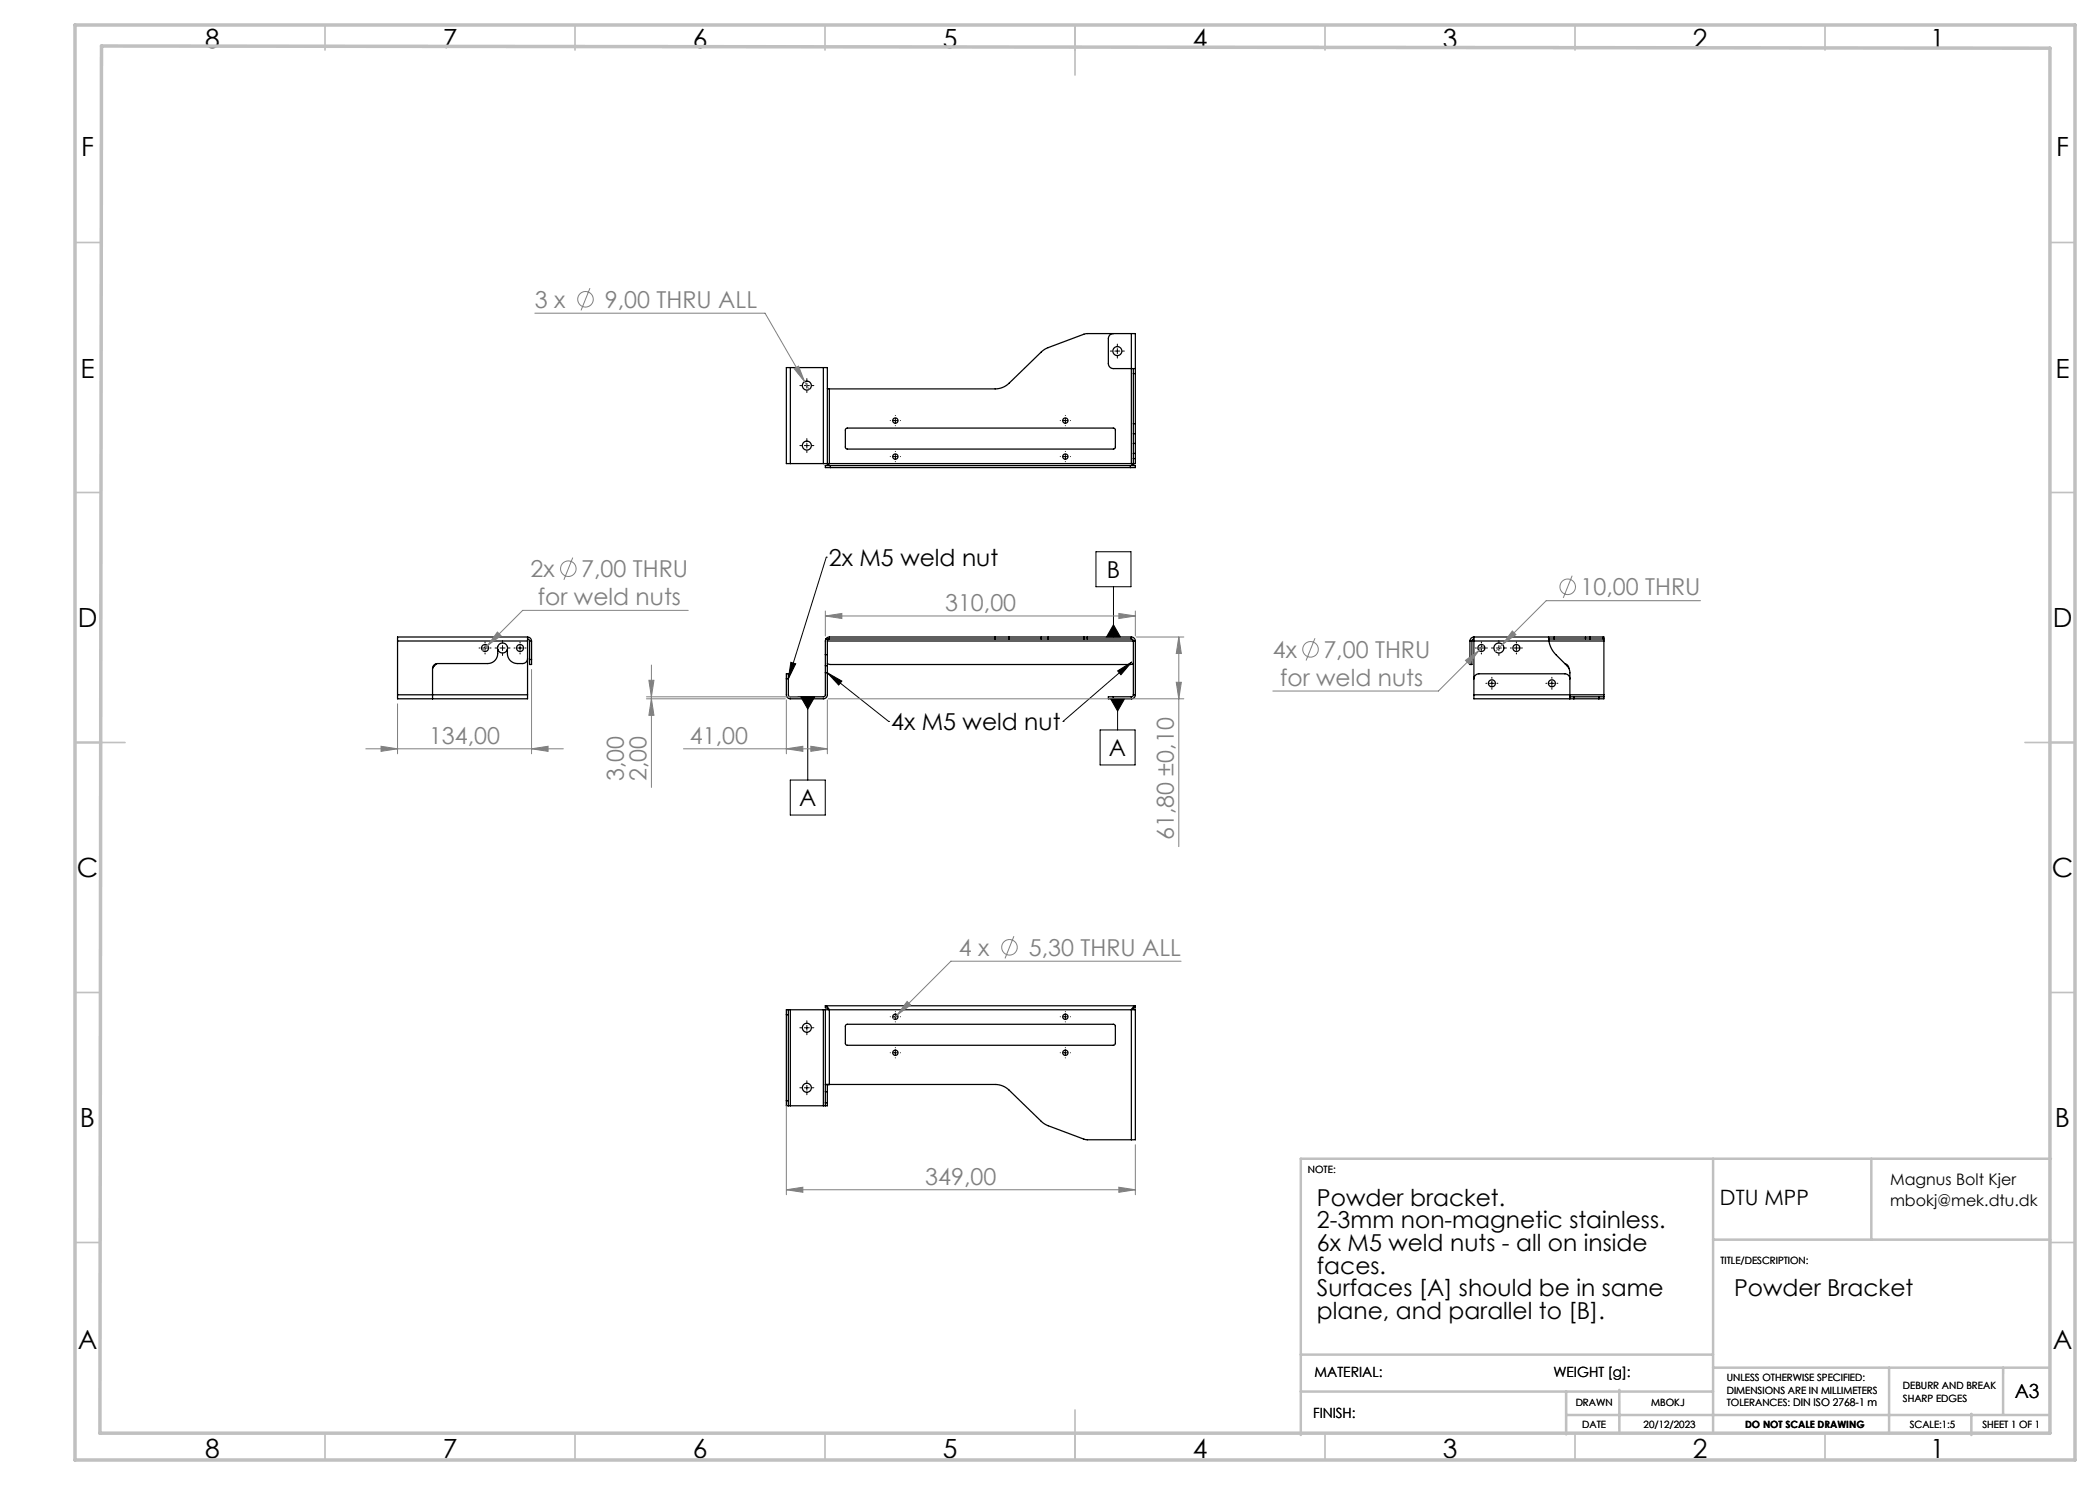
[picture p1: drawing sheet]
<svg xmlns="http://www.w3.org/2000/svg" width="420mm" height="297mm" viewBox="0 0 420 297" stroke-linecap="round" stroke-linejoin="round" font-family="sans-serif">
<g fill="none" stroke="#000" stroke-width=".25">
<path d="M158.1 73.5h-.8v19.2h.8M158.1 73.5v19.2M158.1 73.5h6.6M164.7 73.5h.8v19.2M164.7 73.5v19.2M165.5 77.7l.4 .1v14.9M222.7 66.7a1 1 0 0 0-1 1v5a1 1 0 0 0 1 1h4.4M226.3 66.7h.8v7M226.3 66.7l-9.2 .1-7.7 2.8-1.1 .8-6.5 6.2a4 4 0 0 1-2.8 1.2h-33.1M226.3 66.7v26M226.7 73.7v1M226.7 74.7v10"/>
<path d="M226.7 74.7h.4M227.1 73.7v1M227.1 74.7v10M158.1 92.7h6.6M164.7 92.7h.8M165.1 93.1h1M165.1 93.1v.4h1M165.5 92.7h.4M165.9 92.7l-.8 .4M165.9 92.7h60.4M166.1 93.1v.4M166.1 93.5h60"/>
<path d="M166.1 93.1h60M169.2 85.7l.3-.1h53.2l.4 .3v3.5l-.1 .3-.3 .1h-53.2l-.3-.1-.1-.3v-3.4zM226.1 93.1h1M226.1 93.1v.4M226.3 92.7l.8 .4M226.3 92.7h.4M226.7 91.7v1M226.7 88.7v2M226.7 84.7v2M226.7 86.7v2M226.7 90.7v1M226.7 91.7h.4"/>
<path d="M226.7 90.7h.4M226.7 88.7h.4M226.7 86.7h.4M226.7 84.7h.4M227.1 93.1v.4h-1M227.1 91.7v1h-.4M227.1 88.7v2M227.1 84.7v2M227.1 86.7v2M227.1 90.7v1M79.5 139v.8h26v-.8M79.5 139h26"/>
<path d="M79.5 128.2h26M79.5 128.2v10.8M86.5 133.7v6.1M87.3 132.7l-.8 1M99.5 129.8a1 1 0 0 1 1-1.2 1 1 0 0 1 1 1.2M99.5 129.8a2.19 2.19 0 0 1-2 2.9h-10a1 1 0 0 0-1 1M99.5 129.8a1 1 0 0 0 1 .8 1 1 0 0 0 1-.8M101.5 129.8a2.19 2.19 0 0 0 2 2.9h1a1 1 0 0 0 1-1M105.5 127.8l.4 .2v.2M105.5 127.4a.8 .8 0 0 1 .8 .8M105.5 127.4h-26v.8M105.5 127.4v.8"/>
<path d="M105.5 128.2v10.8M105.9 131.9v1h.4v-1M105.9 128.2h.4M105.9 131.9h.4M105.9 128.2v3.7M106.3 128.2v3.7M157.3 135.8v-1h.4v1M157.3 135.8h.4M165.1 133.1v1.5M165.1 134.6v4.4l-.4 .4-6.8-.1-.2-.3v-3.2M165.1 134.6h.4M165.1 133.1h.4"/>
<path d="M165.1 130.9v2.2M165.1 130.9h.4M165.2 127.8l-.1 3.1M165.2 127.8h33.8M165.5 133.1v1.5M165.5 134.6v4.4a.8 .8 0 0 1-.8 .8h-6.6a.8 .8 0 0 1-.8-.8v-3.2M165.5 128.2v2.7M165.5 132.7l.6 .2h60l.6-.2M165.5 128.2h61.6M165.5 130.9v2.2M165.9 127.8l-.3 .2-.1 .2M199 127.4h2.8"/>
<path d="M199 127.8h2.8M199 127.4h-33.1l-.4 .1-.3 .3M199 127.4v.4M201.8 127.8h6.5M201.8 127.4h6.5M201.8 127.4v.4M208.3 127.4h1.3M208.3 127.8h1.3M208.3 127.4v.4M209.6 127.8h7.2M209.6 127.4h7.2M209.6 127.4v.4"/>
<path d="M216.8 127.4h.7M216.8 127.8h.7M216.8 127.4v.4M217.5 127.8h8.8M217.5 127.4v.4M217.5 127.4h8.8M222.7 139.4h-1v.4h1M222.7 139.8h3.6M222.7 139.4v.4M222.7 139.4h3.6M226.3 127.4a.8 .8 0 0 1 .8 .8M226.3 127.8l.3 .1 .1 .3v10.8"/>
<path d="M226.3 127.4v.4M226.3 139.4v.4M226.7 139l-.1 .2-.3 .2M226.7 139h.4M227.1 139a.8 .8 0 0 1-.8 .8M227.1 128.2v10.8M294 131.9v1h.4v-1M294 128.2h.4M294 131.9h.4M294 128.2v3.7M294.4 128.2v3.7M294.8 135.8a1 1 0 0 1 1-1h17.2a1 1 0 0 1 1 1"/>
<path d="M294.8 139v.8h19.2M294.8 127.4a.8 .8 0 0 0-.8 .8M294.8 127.8l-.2 .1-.2 .3M294.8 127.4v.8M294.8 127.4h14.9M294.8 139h26M294.8 128.2h26M294.8 128.2v10.8M309.7 127.4v.4M309.7 127.4h1.1M309.7 127.8a5 5 0 0 0 1.5 3.1l2.2 2.2a2 2 0 0 1 .6 1.5v5.2M309.7 127.8h1.1"/>
<path d="M310.8 127.8h6.3M310.8 127.4h6.3M310.8 127.4v.4M313 132.7l.5 .3 .3 .7M314 139.8h.8M314 139.4h.8M314.8 139.8h5M314.8 139.4h5M314.8 139.4v.4M317.1 127.8h.9M317.1 127.4h.9M317.1 127.4v.4"/>
<path d="M318 127.8h2.7M318 127.4h2.7M318 127.4v.4M319.8 139.4h1M319.8 139.4v.4M320.7 127.8h.1M320.7 127.4h.1v.4M320.7 127.4v.4M320.8 139.4v.4h-1M320.8 127.8v.4M320.8 139v.4M320.8 128.2v10.8"/>
<path d="M157.3 203v17.2M157.3 203h.4M157.7 202h-.4v1M157.7 202v1M157.7 202h.4M157.7 203v17.2M158.1 202h6.6M158.1 202v19.2M164.7 202h.4M164.7 202v19.2M165.1 201.2l.4 .2 .4 .6M165.1 201.2v.4l.8 .4"/>
<path d="M165.1 202h.8M165.1 217v1.4M165.1 202v15M165.1 218.4v2.2M165.1 201.2h62M165.1 218.4h.4M165.2 216.9l-.1 .1M165.2 216.9h.7M165.2 216.9h33.8a4 4 0 0 1 2.8 1.1l6.5 6.3 1.1 .8 7.7 2.8 9.2 .1M165.2 216.9h.1M165.5 218.4v2.2M165.9 216.9a.34 .34 0 0 0-.5 .1 .34 .34 0 0 0 .1 .4v1"/>
<path d="M165.9 202h60.4M165.9 202v14.9M169.2 205l.3-.1h53.2l.4 .3v3.5l-.1 .2-.3 .2h-53.2l-.3-.2-.1-.2v-3.4zM226.3 202h.8v26h-.8M226.3 202v26M227.1 201.2l-.4 .2-.4 .6M227.1 201.2v.4l-.8 .4M157.3 220.2v1h.4M157.3 220.2h.4M157.7 220.2v1M157.7 221.2h.4M158.1 221.2h6.6"/>
<path d="M164.7 221.2h.4M165.1 220.6v.6M165.1 220.6h.4M165.5 220.6v.6h-.4"/>
<circle cx="161.4" cy="77.1" r=".9"/>
<circle cx="223.5" cy="70.2" r=".9"/>
<circle cx="161.4" cy="89.1" r=".9"/>
<circle cx="179.1" cy="84.1" r=".53"/>
<circle cx="179.1" cy="91.3" r=".53"/>
<circle cx="213.1" cy="84.1" r=".53"/>
<circle cx="213.1" cy="91.3" r=".53"/>
<circle cx="97" cy="129.6" r=".7"/>
<circle cx="104" cy="129.6" r=".7"/>
<circle cx="296.3" cy="129.6" r=".7"/>
<circle cx="298.4" cy="136.7" r=".7"/>
<circle cx="299.8" cy="129.6" r="1"/>
<circle cx="303.3" cy="129.6" r=".7"/>
<circle cx="310.4" cy="136.7" r=".7"/>
<circle cx="161.4" cy="205.6" r=".9"/>
<circle cx="161.4" cy="217.6" r=".9"/>
<circle cx="179.1" cy="210.6" r=".53"/>
<circle cx="179.1" cy="203.4" r=".53"/>
<circle cx="213.1" cy="210.6" r=".53"/>
<circle cx="213.1" cy="203.4" r=".53"/>
</g>
<g fill="none" stroke="#808080" stroke-width=".2">
<path d="M118 57.6l-1.8 4.5M107 62.6h46l8.8 15.3M158.8 73.7l.9-.5 1.2 3.1zM114.6 111.5l-1.8 4.5M314.4 115.1l-1.7 4.5M99.5 126.4l.7 .7-2.7 2zM106.3 133.9v16.9M129.3 139.8h27.8M129.3 139.4h30.2M129.8 136.1h1l-.5 3.3zM130.3 139.8l.5 3.3h-1zM130.3 133v24.5"/>
<path d="M137.6 122.1h-33.1l-8 8M157.3 140v10.8M165.1 123.2l3.3-.5v1zM165.1 122.2v5M165.1 123.2h62M165.5 140v10.8M165.7 139.8h71.1M223.8 122.7l3.3 .5-3.3 .5zM227.1 122.2v5M227.3 127.4h9.5M235.3 136.5h1l-.5 3.3zM235.8 127.4l.5 3.3h-1z"/>
<path d="M235.8 127.4v41.9M263 127.7l-1.8 4.4M293.1 132.1l2.7-2-2 2.7zM296.8 129.1l-9.1 9.1h-33.1M302.5 126.2l.7 .7-2.7 2zM340.1 120.1h-30.9l-10.1 10.2M73.2 149.8h39.5M76.2 149.3l3.3 .5-3.3 .5zM79.5 140.8v10M106.3 149.8l3.3-.5v1zM136.7 149.8h28.8M157.3 149.8l3.3-.5v1z"/>
<path d="M162.2 149.3l3.3 .5-3.3 .5zM202.8 187.2l-1.8 4.5M236.2 192.2h-46l-11.5 11.5M181.4 200.3l.7 .7-2.7 2zM157.3 238l3.3-.6v1.1zM157.3 221.2v17.8M157.3 238h69.8M223.8 237.4l3.3 .6-3.3 .5zM227.1 229v10"/>
<circle cx="117.1" cy="59.9" r="1.56"/>
<circle cx="113.7" cy="113.7" r="1.56"/>
<circle cx="313.5" cy="117.4" r="1.56"/>
<circle cx="262.1" cy="129.9" r="1.56"/>
<circle cx="201.9" cy="189.5" r="1.56"/>
</g>
<g fill="none" stroke="#000" stroke-width=".2">
<path d="M160.9 77.1h1M161.4 76.6v1M223 70.2h1M223.5 69.7v1M160.9 89.1h1M161.4 88.6v1M178.6 91.3h1M178.6 84.1h1M179.1 83.6v1M179.1 90.8v1M212.6 91.3h1M212.6 84.1h1"/>
<path d="M213.1 83.6v1M213.1 90.8v1M165.3 111.4h.1M165.3 111.4l-7.6 24.4M219.2 110.4h7v7h-7zM222.7 117.4v10M96.5 129.6h1M97 129.1v1M100 129.6h1M100.5 129.1v1M103.5 129.6h1M104 129.1v1"/>
<path d="M158.2 132.5l.9 .3-1.4 3zM160.2 139.4h2.8l-1.4 2.4zM161.6 139.4v16.6M165.5 134.6l2.9 1.6-.7 .8zM165.5 134.6l12.2 9.7M222.1 139.8h2.8l-1.4 2.4zM222.7 125l1.4 2.4h-2.8zM223.5 139.8v6.2M223.5 134.2l2.9-1.8-2.2 2.6zM226.4 132.4l-13.8 11.9M295.8 129.6h1M296.3 129.1v1"/>
<path d="M297.9 136.7h1M298.4 136.2v1M299.3 129.6h1M299.8 129.1v1M302.8 129.6h1M303.3 129.1v1M309.9 136.7h1M310.4 136.2v1M158.1 156h7v7h-7zM177.7 144.3h.1M212.6 144.3h.1M220 146h7v7h-7z"/>
<path d="M160.9 217.6h1M160.9 205.6h1M161.4 205.1v1M161.4 217.1v1M178.6 203.4h1M178.6 210.6h1M179.1 202.9v1M179.1 210.1v1M212.6 203.4h1M212.6 210.6h1M213.1 202.9v1M213.1 210.1v1"/>
</g>
<g fill="none" stroke="#000" stroke-width=".2" stroke-dasharray="15.2 1.3 1.3 1.3">
<path d="M160.4 77.1h-.4M161.4 76.1v-.4M161.4 78.1v.4M162.4 77.1h.4M222.5 70.2h-.4M223.5 69.2v-.4M223.5 71.2v.4M224.5 70.2h.4M160.4 89.1h-.4M161.4 88.1v-.4M161.4 90.1v.4M162.4 89.1h.4"/>
<path d="M178.1 91.3h-.1M178.1 84.1h-.1M179.1 90.3h.1M179.1 92.3h.1M179.1 83.1h.1M179.1 85.1h.1M180.1 91.3h.1M180.1 84.1h.1M212.1 84.1h-.1M212.1 91.3h-.1M213.1 83.1h.1M213.1 85.1h.1"/>
<path d="M213.1 90.3h.1M213.1 92.3h.1M214.1 84.1h.1M214.1 91.3h.1M96 129.6h-.2M97 128.6v-.2M97 130.6v.2M98 129.6h.2M99.5 129.6h-.5M100.5 128.6v-.5M100.5 130.6v.5M101.5 129.6h.5"/>
<path d="M103 129.6h-.2M104 128.6v-.2M104 130.6v.2M105 129.6h.2M295.3 129.6h-.2M296.3 128.6v-.2M296.3 130.6v.2M297.3 129.6h.2M297.4 136.7h-.2M298.4 135.7v-.2M298.4 137.7v.2M298.8 129.6h-.5"/>
<path d="M299.4 136.7h.2M299.8 128.6v-.5M299.8 130.6v.5M300.8 129.6h.5M302.3 129.6h-.2M303.3 128.6v-.2M303.3 130.6v.2M304.3 129.6h.2M309.4 136.7h-.2M310.4 135.7v-.2M310.4 137.7v.2M311.4 136.7h.2"/>
<path d="M160.4 217.6h-.4M160.4 205.6h-.4M161.4 216.6v-.4M161.4 218.6v.4M161.4 204.6v-.4M161.4 206.6v.4M162.4 217.6h.4M162.4 205.6h.4M178.1 203.4h-.1M178.1 210.6h-.1M179.1 202.4v-.1M179.1 204.4h.1"/>
<path d="M179.1 209.6v-.1M179.1 211.6h.1M180.1 203.4h.1M180.1 210.6h.1M212.1 210.6h-.1M212.1 203.4h-.1M213.1 209.6v-.1M213.1 211.6h.1M213.1 202.4v-.1M213.1 204.4h.1M214.1 210.6h.1M214.1 203.4h.1"/>
</g>
<g fill="none" stroke="#c0c0c0" stroke-width=".35">
<path d="M65 5v5M115 5v5M165 5v5M215 5v10M265 5v5M315 5v5M365 5v5M15 48.5h5M410 48.5h5M15 98.5h5M410 98.5h5M15 148.5h10"/>
<path d="M405 148.5h10M15 198.5h5M410 198.5h5M15 248.5h5M410 248.5h5M65 287v5M115 287v5M165 287v5M215 282v10M265 287v5M315 287v5M365 287v5"/>
</g>
<g fill="none" stroke="#c0c0c0" stroke-width=".5">
<path d="M342.6 231.7v54.9M374.3 231.7v16.2M410.2 231.7h-150v55.3M342.6 247.9h67.5M260.2 278.3h82.4M260.2 270.9h82.4M313.2 278.3v8.6M323.9 278v8.6M342.6 273.5h67.4M377.8 273.5v13.1M400.6 273.5v9.3M313.2 283h96.8"/>
<path d="M394.3 282.8v4.2"/>
</g>
<path d="M15 5h400v287h-400zM20.3 9.2l389.7 .4v277h-390z" fill="none" stroke="#c0c0c0" stroke-width=".7"/>
<path d="M165.5 134.6l2.9 1.6-.7 .8zM223.5 134.2l2.9-1.8-2.2 2.6zM158.2 132.5l.9 .3-1.4 3zM222.1 139.8l1.4 2.4 1.4-2.4zM222.7 125l1.4 2.4h-2.8zM160.2 139.4l1.4 2.4 1.4-2.4z" fill="#000"/>
<g fill="#808080">
<path d="M223.8 122.7l3.3 .5-3.3 .5zM165.1 123.2l3.3-.5v1z"/>
<path d="M157.3 149.8l3.3-.5v1zM162.2 149.3l3.3 .5-3.3 .5zM99.5 126.4l-2 2.7 2.7-2zM76.2 149.3l3.3 .5-3.3 .5zM106.3 149.8l3.3-.5v1zM293.1 132.1l.7 .7 2-2.7zM302.5 126.2l-2 2.7 2.7-2zM181.4 200.3l-2 2.7 2.7-2zM157.3 238l3.3-.6v1.1zM223.8 237.4l3.3 .6-3.3 .5zM158.8 73.7l2.1 2.6-1.2-3.1z"/>
<path d="M130.3 139.8l.5 3.3h-1zM129.8 136.1h1l-.5 3.3z"/>
<path d="M235.3 136.5h1l-.5 3.3zM235.8 127.4l.5 3.3h-1z"/>
</g>
<g font-size="5.3">
<text x="41" y="9.5">8</text>
<text x="88.5" y="9.5">7</text>
<text x="138.5" y="9.5">6</text>
<text x="188.5" y="9.5">5</text>
<text x="238.5" y="9.5">4</text>
<text x="288.5" y="9.5">3</text>
<text x="338.5" y="9.5">2</text>
<text x="386" y="9.5">1</text>
<text x="16.2" y="31.3">F</text>
<text x="411.2" y="31.3">F</text>
<text x="16.1" y="75.5">E</text>
<text x="411.1" y="75.5">E</text>
<text x="15.5" y="125.5">D</text>
<text x="410.5" y="125.5">D</text>
<text x="15.4" y="175.5">C</text>
<text x="410.4" y="175.5">C</text>
<text x="16" y="225.5">B</text>
<text x="411" y="225.5">B</text>
<text x="15.5" y="269.7">A</text>
<text x="410.5" y="269.7">A</text>
<text x="41" y="291.5">8</text>
<text x="88.5" y="291.5">7</text>
<text x="138.5" y="291.5">6</text>
<text x="188.5" y="291.5">5</text>
<text x="238.5" y="291.5">4</text>
<text x="288.5" y="291.5">3</text>
<text x="338.5" y="291.5">2</text>
<text x="386" y="291.5">1</text>
</g>
<g font-size="4.7" fill="#808080">
<text x="107" y="61.6">3 x</text>
<text x="121" y="61.6">9,00 THRU ALL</text>
<text x="106.1" y="115.5">2x</text>
<text x="116.2" y="115.5">7,00 THRU</text>
<text x="316.1" y="119.1">10,00 THRU</text>
<text x="107.6" y="121.1">for weld nuts</text>
<text x="189" y="122.2">310,00</text>
<text x="254.6" y="131.6">4x</text>
<text x="264.7" y="131.6">7,00 THRU</text>
<text x="256" y="137.2">for weld nuts</text>
<text x="85.8" y="148.7">134,00</text>
<text x="138" y="148.7">41,00</text>
<text x="124.7" y="156.2" transform="rotate(-90 124.7 156.2)">3,00</text>
<text x="129.3" y="156.2" transform="rotate(-90 129.3 156.2)">2,00</text>
<text x="234.7" y="168" transform="rotate(-90 234.7 168)">61,80 ±0,10</text>
<text x="191.8" y="191.2">4 x</text>
<text x="205.8" y="191.2">5,30 THRU ALL</text>
<text x="185.1" y="236.9">349,00</text>
</g>
<g font-size="4.7">
<text x="165.8" y="113.2">2x M5 weld nut</text>
<text x="221.4" y="115.6">B</text>
<text x="178.2" y="146">4x M5 weld nut</text>
<text x="221.8" y="151.3">A</text>
<text x="159.8" y="161.3">A</text>
<text x="263.4" y="241.1">Powder bracket.</text>
<text x="263.4" y="245.7">2-3mm non-magnetic stainless.</text>
<text x="263.4" y="250.2">6x M5 weld nuts - all on inside</text>
<text x="263.4" y="254.7">faces.</text>
<text x="263.4" y="259.3">Surfaces [A] should be in same</text>
<text x="263.4" y="263.8">plane, and parallel to [B].</text>
<text x="346.8" y="259.3">Powder Bracket</text>
</g>
<text font-size="4.2" x="344" y="240.9">DTU MPP</text>
<text font-size="3.9" x="403" y="279.6">A3</text>
<g font-size="3.2">
<text x="378" y="237">Magnus Bolt Kjer</text>
<text x="378" y="241.1">mbokj@mek.dtu.dk</text>
</g>
<g font-size="2.8">
<text x="262.9" y="275.4">MATERIAL:</text>
<text x="310.7" y="275.4">WEIGHT [g]:</text>
<text x="262.6" y="283.6">FINISH:</text>
</g>
<g font-size="2">
<text x="261.6" y="234.6">NOTE:</text>
<text x="344.1" y="252.7">TITLE/DESCRIPTION:</text>
<text x="315.1" y="281.3">DRAWN</text>
<text x="330.2" y="281.3">MBOKJ</text>
<text x="345.4" y="276.3">UNLESS OTHERWISE SPECIFIED:</text>
<text x="345.4" y="278.8">DIMENSIONS ARE IN MILLIMETERS</text>
<text x="345.4" y="281.3">TOLERANCES: DIN ISO 2768-1 m</text>
<text x="380.6" y="277.8">DEBURR AND BREAK</text>
<text x="380.6" y="280.3">SHARP EDGES</text>
<text x="316.4" y="285.6">DATE</text>
<text x="328.7" y="285.6">20/12/2023</text>
<text x="349" y="285.6">DO NOT SCALE DRAWING</text>
<text x="381.9" y="285.6">SCALE:1:5</text>
<text x="396.5" y="285.6">SHEET 1 OF 1</text>
</g>
</svg>
